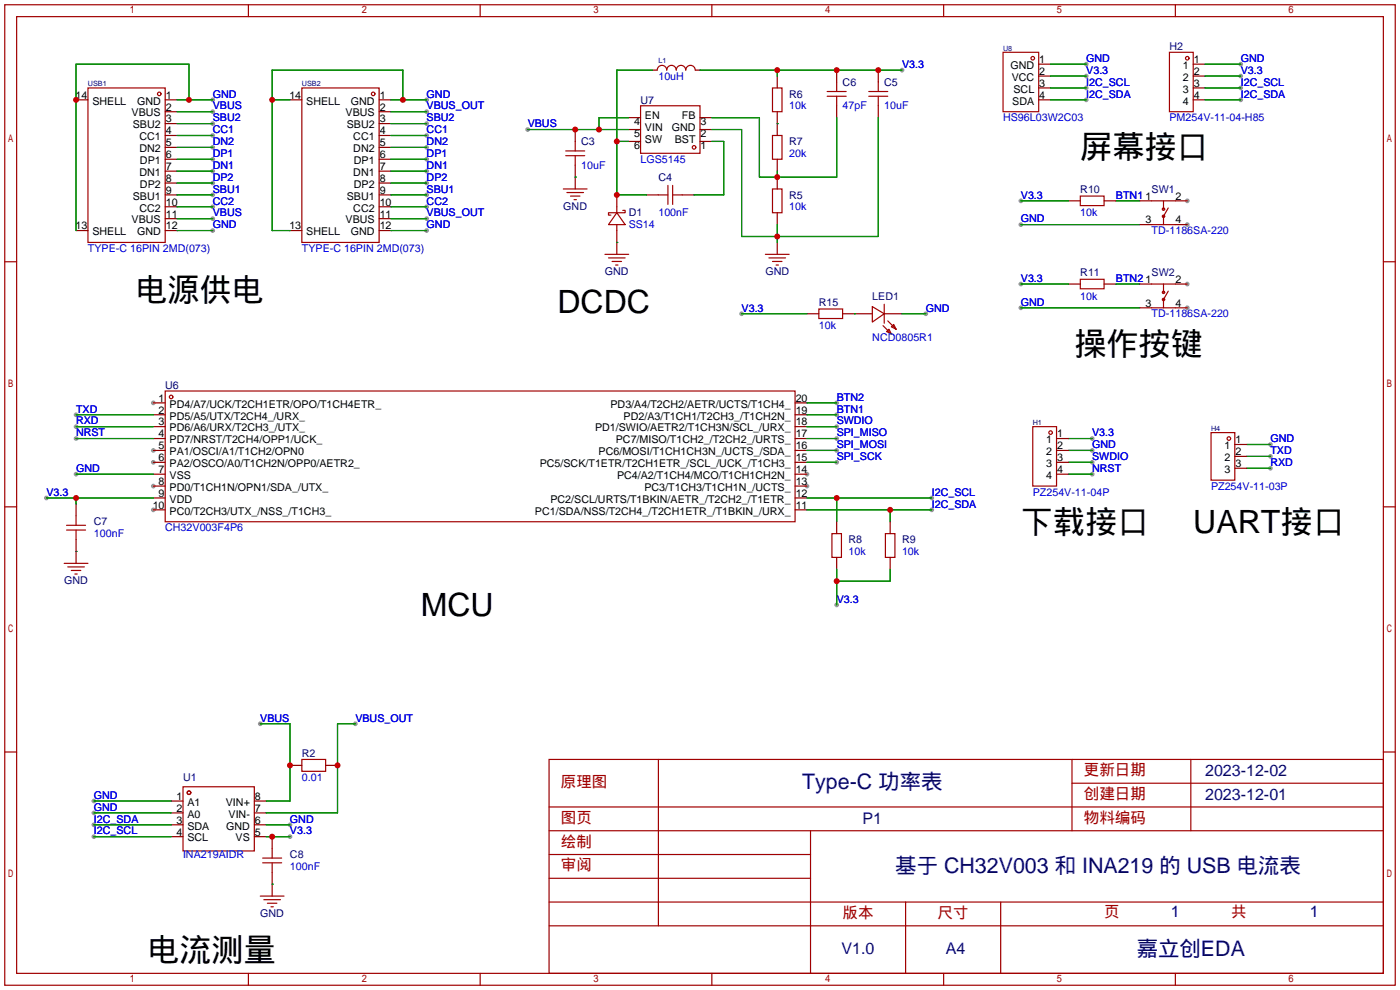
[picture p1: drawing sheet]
<svg xmlns="http://www.w3.org/2000/svg" width="299mm" height="212mm" viewBox="0 0 299 212" stroke-linecap="round" stroke-linejoin="round" font-family="sans-serif">
<g fill="#999">
<circle cx="32.8" cy="86.1" r=".51"/>
<circle cx="32.8" cy="96.3" r=".51"/>
<circle cx="32.8" cy="98.8" r=".51"/>
<circle cx="32.8" cy="103.9" r=".51"/>
<circle cx="32.8" cy="109" r=".51"/>
<circle cx="172.5" cy="103.9" r=".51"/>
<circle cx="172.5" cy="101.3" r=".51"/>
<circle cx="253.7" cy="65.8" r=".51"/>
<circle cx="253.7" cy="60.7" r=".51"/>
<circle cx="253.7" cy="48" r=".51"/>
<circle cx="253.7" cy="42.9" r=".51"/>
<circle cx="20.1" cy="176.3" r=".51"/>
<circle cx="20.1" cy="178.8" r=".51"/>
<circle cx="62" cy="178.8" r=".51"/>
<circle cx="62" cy="176.3" r=".51"/>
<circle cx="55.6" cy="154.7" r=".51"/>
<circle cx="75.9" cy="154.7" r=".51"/>
<circle cx="20.1" cy="171.2" r=".51"/>
<circle cx="20.1" cy="173.7" r=".51"/>
<circle cx="233.4" cy="93.7" r=".51"/>
<circle cx="233.4" cy="96.3" r=".51"/>
<circle cx="233.4" cy="98.8" r=".51"/>
<circle cx="233.4" cy="101.3" r=".51"/>
<circle cx="199.1" cy="106.4" r=".51"/>
<circle cx="199.1" cy="109" r=".51"/>
<circle cx="16.3" cy="88.6" r=".51"/>
<circle cx="16.3" cy="91.2" r=".51"/>
<circle cx="16.3" cy="101.3" r=".51"/>
<circle cx="178.8" cy="96.3" r=".51"/>
<circle cx="178.8" cy="98.8" r=".51"/>
<circle cx="178.8" cy="93.7" r=".51"/>
<circle cx="16.3" cy="93.7" r=".51"/>
<circle cx="178.8" cy="91.2" r=".51"/>
<circle cx="192.8" cy="15" r=".51"/>
<circle cx="265.2" cy="13.7" r=".51"/>
<circle cx="265.2" cy="16.3" r=".51"/>
<circle cx="265.2" cy="18.8" r=".51"/>
<circle cx="265.2" cy="21.3" r=".51"/>
<circle cx="112.8" cy="27.7" r=".51"/>
<circle cx="232.2" cy="13.7" r=".51"/>
<circle cx="232.2" cy="16.3" r=".51"/>
<circle cx="232.2" cy="18.8" r=".51"/>
<circle cx="232.2" cy="21.3" r=".51"/>
<circle cx="178.8" cy="129.3" r=".51"/>
<circle cx="218.2" cy="42.9" r=".51"/>
<circle cx="218.2" cy="60.7" r=".51"/>
<circle cx="218.2" cy="48" r=".51"/>
<circle cx="9.9" cy="106.4" r=".51"/>
<circle cx="178.8" cy="88.6" r=".51"/>
<circle cx="178.8" cy="86.1" r=".51"/>
<circle cx="271.5" cy="95" r=".51"/>
<circle cx="271.5" cy="97.5" r=".51"/>
<circle cx="271.5" cy="100.1" r=".51"/>
<circle cx="158.5" cy="67.1" r=".51"/>
<circle cx="197.9" cy="67.1" r=".51"/>
<circle cx="91.2" cy="21.3" r=".51"/>
<circle cx="91.2" cy="23.9" r=".51"/>
<circle cx="91.2" cy="26.4" r=".51"/>
<circle cx="91.2" cy="29" r=".51"/>
<circle cx="91.2" cy="31.5" r=".51"/>
<circle cx="91.2" cy="34" r=".51"/>
<circle cx="91.2" cy="36.6" r=".51"/>
<circle cx="91.2" cy="39.1" r=".51"/>
<circle cx="91.2" cy="41.7" r=".51"/>
<circle cx="91.2" cy="44.2" r=".51"/>
<circle cx="91.2" cy="46.7" r=".51"/>
<circle cx="91.2" cy="49.3" r=".51"/>
<circle cx="45.5" cy="21.3" r=".51"/>
<circle cx="45.5" cy="23.9" r=".51"/>
<circle cx="45.5" cy="26.4" r=".51"/>
<circle cx="45.5" cy="29" r=".51"/>
<circle cx="45.5" cy="31.5" r=".51"/>
<circle cx="45.5" cy="34" r=".51"/>
<circle cx="45.5" cy="36.6" r=".51"/>
<circle cx="45.5" cy="39.1" r=".51"/>
<circle cx="45.5" cy="41.7" r=".51"/>
<circle cx="45.5" cy="44.2" r=".51"/>
<circle cx="45.5" cy="46.7" r=".51"/>
<circle cx="45.5" cy="49.3" r=".51"/>
<circle cx="218.2" cy="65.8" r=".51"/>
</g>
<g fill="none" stroke="#a10000" stroke-width=".25">
<path d="M1 1h297.2v209.6h-297.2zM3.6 3.6h292.1v204.4h-292.1zM18.8 18.8h16.5v33h-16.5zM53.1 1v2.6M64.5 18.8h16.5v33h-16.5zM102.6 1v2.6M140.5 15a1.02 1.02 0 0 1 1-1 1.02 1.02 0 0 1 1 1M142.5 15a1.02 1.02 0 0 1 1-1 1.02 1.02 0 0 1 1 1M144.5 15a1.02 1.02 0 0 1 1-1 1.02 1.02 0 0 1 1.1 1M146.6 15a1.02 1.02 0 0 1 1-1 1.02 1.02 0 0 1 1 1M152.1 1v2.6M165.1 18.8h2v5.1h-2z"/>
<path d="M176.8 19.6h4M178.8 17.5v2.1M185.7 19.6h4M187.7 17.5v2.1M201.7 1v2.6M214.4 11.2h7.6v12.7h-7.6zM249.9 11.2h5.1v12.7h-5.1zM251.2 1v2.6M120.9 33.3h4.1M120.9 32.3h4.1M122.9 30.2v2.1M122.9 33.3v2"/>
<path d="M136.9 22.6h12.7v10.2h-12.7zM142.7 39.6v4.1M143.8 39.6v4.1M165.1 29h2v5h-2zM176.8 20.6h4M178.8 20.6v2M185.7 20.6h4M187.7 20.6v2M1 55.9h2.6M120.4 40.4h5.1M121.2 41.1h3.5M121.9 41.9h2.1"/>
<path d="M122.7 42.7h.5M129.3 54.4h5.1M130 55.1h3.6M130.8 55.9h2M131.6 56.6h.5M131.8 45.5l1.8 2.5h-3.6zM131.8 44.2v1.3M131.8 48v1.3M133.1 45h.5v.5h-3.6v.5h.6M140.7 41.7h2M143.8 41.7h2M163.6 54.4h5.1"/>
<path d="M164.3 55.1h3.6M165.1 40.4h2v5.1h-2zM165.1 55.9h2M165.9 56.6h.5M230.9 41.9h5.1v2h-5.1zM230.9 59.7h5.1v2h-5.1zM246.1 48h5.1M246.1 42.9h5.1M248.7 42.9v1.8M249.7 44.4l-1 1.8v1.8M295.7 55.9h2.5M175 66h5.1v2.1h-5.1z"/>
<path d="M186.4 65.5l2.6 1.6-2.6 1.7zM188.7 69.6l1.8 1.8M189 65v4.1M189.5 70.9l.5-.5 .5 1zM189.7 68.6l1.8 1.8M190.5 69.8l.5-.5 .5 1.1zM246.1 65.8h5.1M246.1 60.7h5.1M248.7 60.7v1.8M249.7 62.2l-1 1.8v1.8M35.3 83.6h134.6v27.9h-134.6zM220.7 91.2h5.1v12.7h-5.1z"/>
<path d="M258.8 92.5h5.1v10.1h-5.1zM1 108.3h2.6M14.2 113.3h4.1M14.2 112.3h4.1M16.3 110.2v2.1M16.3 113.3v2M177.8 114h2v5.1h-2zM189.2 114h2.1v5.1h-2.1zM295.7 108.3h2.5M13.7 120.4h5.1M14.5 121.2h3.5M15.2 121.9h2.1"/>
<path d="M16 122.7h.5M1 160.7h2.6M39.1 168.1h15.3v13.8h-15.3zM64.5 162.3h5.1v2.5h-5.1zM117.3 162.3h178.4v45.7h-178.4zM117.3 177.5h178.4M117.3 172.5h178.4M140.7 162.3v35.6M173.2 177.5v30.5M229.1 162.3v15.2M229.1 167.4h66.6M254.5 162.3v15.2"/>
<path d="M295.7 160.7h2.5M55.6 191.5h5.1M56.1 184.4h4.1M56.1 183.4h4.1M56.4 192.3h3.5M57.1 193h2.1M57.9 193.8h.5M58.2 181.4v2M58.2 184.4v2M117.3 182.6h55.9M117.3 197.9h178.4M117.3 192.8h178.4"/>
<path d="M117.3 187.7h55.9M193.5 192.8v15.2M213.9 192.8v15.2M53.1 208v2.6M102.6 208v2.6M152.1 208v2.6M201.7 208v2.6M251.2 208v2.6"/>
<circle cx="220.7" cy="12.4" r=".38"/>
<circle cx="253.7" cy="12.4" r=".38"/>
<circle cx="34" cy="20.1" r=".38"/>
<circle cx="79.8" cy="20.1" r=".38"/>
<circle cx="148.3" cy="31.5" r=".38"/>
<circle cx="248.7" cy="46.2" r=".25"/>
<circle cx="248.7" cy="44.7" r=".25"/>
<circle cx="248.7" cy="64" r=".25"/>
<circle cx="248.7" cy="62.5" r=".25"/>
<circle cx="36.6" cy="84.8" r=".38"/>
<circle cx="224.5" cy="92.5" r=".38"/>
<circle cx="262.6" cy="93.7" r=".38"/>
<circle cx="40.4" cy="169.4" r=".38"/>
</g>
<g fill="none" stroke="#870000" stroke-width=".25">
<path d="M139.4 15h1.1M148.6 15h1M166.1 16.3v2.5M178.8 15v2.5M187.7 15v2.5M222 13.7h2.5M222 16.3h2.5M222 18.8h2.5M255 13.7h2.6M255 16.3h2.6M255 18.8h2.6M16.3 21.3h2.5"/>
<path d="M35.3 21.3h2.5M35.3 23.9h2.5M35.3 26.4h2.5M35.3 29h2.5M35.3 31.5h2.5M35.3 34h2.5M35.3 36.6h2.5M35.3 39.1h2.5M62 21.3h2.5M81 21.3h2.6M81 23.9h2.6M81 26.4h2.6"/>
<path d="M81 29h2.6M81 31.5h2.6M81 34h2.6M81 36.6h2.6M81 39.1h2.6M122.9 27.7v2.5M122.9 35.3v5.1M134.4 30.2h2.5M134.4 27.7h2.5M134.4 25.1h2.5M149.6 30.2h2.5M149.6 27.7h2.5"/>
<path d="M149.6 25.1h2.5M166.1 23.9v5.1M166.1 34v2.6M166.1 37.8v2.6M178.8 22.6v2.5M187.7 22.6v2.5M222 21.3h2.5M255 21.3h2.6M16.3 49.3h2.5M35.3 41.7h2.5M35.3 44.2h2.5M35.3 46.7h2.5"/>
<path d="M35.3 49.3h2.5M62 49.3h2.5M81 41.7h2.6M81 44.2h2.6M81 46.7h2.6M81 49.3h2.6M131.8 41.7v2.5M131.8 49.3v5.1M138.2 41.7h2.5M145.8 41.7h2.5M166.1 45.5v2.5M166.1 51.8v2.6"/>
<path d="M228.3 42.9h2.6M236 42.9h2.5M243.6 42.9h2.5M243.6 48h2.5M251.2 42.9h2.5M251.2 48h2.5M172.5 67.1h2.5M180.1 67.1h6.3M189 67.1h3.8M228.3 60.7h2.6M236 60.7h2.5M243.6 60.7h2.5"/>
<path d="M243.6 65.8h2.5M251.2 60.7h2.5M251.2 65.8h2.5M32.8 86.1h2.5M32.8 88.6h2.5M32.8 91.2h2.5M32.8 93.7h2.5M32.8 96.3h2.5M32.8 98.8h2.5M169.9 86.1h2.6M169.9 88.6h2.6M169.9 91.2h2.6"/>
<path d="M169.9 93.7h2.6M169.9 96.3h2.6M169.9 98.8h2.6M225.8 93.7h2.5M225.8 96.3h2.5M225.8 98.8h2.5M263.9 95h2.5M263.9 97.5h2.5M16.3 107.7v2.5M16.3 115.3v5.1M32.8 101.3h2.5M32.8 103.9h2.5"/>
<path d="M32.8 106.4h2.5M32.8 109h2.5M169.9 101.3h2.6M169.9 103.9h2.6M169.9 106.4h2.6M169.9 109h2.6M178.8 111.5v2.5M178.8 119.1v2.6M190.2 111.5v2.5M190.2 119.1v2.6M225.8 101.3h2.5M263.9 100.1h2.5"/>
<path d="M36.6 171.2h2.5M36.6 173.7h2.5M36.6 176.3h2.5M36.6 178.8h2.5M54.4 171.2h2.5M54.4 173.7h2.5M54.4 176.3h2.5M54.4 178.8h2.5M58.2 178.8v2.6M62 163.6h2.5M69.6 163.6h2.5M58.2 186.4v5.1"/>
</g>
<g fill="none" stroke="#008700" stroke-width=".25">
<path d="M139.4 15h-7.6v26.7h6.4M149.6 15h43.2M166.1 15v1.3M224.5 13.7h7.7M224.5 16.3h7.7M224.5 18.8h7.7M257.6 13.7h7.6M257.6 16.3h7.6M257.6 18.8h7.6M37.8 21.3h7.7M37.8 23.9h7.7M37.8 26.4h7.7"/>
<path d="M37.8 29h7.7M37.8 31.5h7.7M37.8 34h7.7M37.8 36.6h7.7M37.8 39.1h7.7M40.4 21.3v-7.6h-24.1v35.6M58.2 21.3h3.8M83.6 21.3h7.6M83.6 23.9h7.6M83.6 26.4h7.6M83.6 29h7.6M83.6 31.5h7.6"/>
<path d="M83.6 34h7.6M83.6 36.6h7.6M83.6 39.1h7.6M86.1 21.3v-6.3h-27.9v34.3h3.8M112.8 27.7h21.6M122.9 37.8h.1M131.8 30.2h2.6M134.4 25.1h-6.4v2.6M152.1 25.1h10.2v12.7h16.5v-12.7M152.1 30.2h2.6v11.5h-6.4M166.1 26.4h.1M166.1 36.6v1.2"/>
<path d="M187.7 25.1v25.4h-29.2v-22.8h-6.4M224.5 21.3h7.7M257.6 21.3h7.6M37.8 41.7h7.7M37.8 49.3h7.7M37.8 44.2h7.7M37.8 46.7h7.7M83.6 41.7h7.6M83.6 49.3h7.6M83.6 44.2h7.6M83.6 46.7h7.6M131.8 51.8h.1"/>
<path d="M166.1 48v3.8M218.2 42.9h10.1M218.2 48h25.4M238.5 42.9h5.1M158.5 67.1h14M182.6 67.1h.1M192.8 67.1h5.1M218.2 60.7h10.1M218.2 65.8h25.4M238.5 60.7h5.1M16.3 93.7h16.5M16.3 88.6h16.5"/>
<path d="M16.3 91.2h16.5M172.5 93.7h6.3M172.5 96.3h6.3M172.5 98.8h6.3M172.5 88.6h6.3M172.5 91.2h6.3M172.5 86.1h6.3M228.3 93.7h5.1M228.3 96.3h5.1M228.3 98.8h5.1M266.4 95h5.1M266.4 97.5h5.1"/>
<path d="M9.9 106.4h22.9M16.3 117.9h.1M16.3 101.3h16.5M16.3 106.4v1.3M172.5 106.4h26.6M172.5 109h26.6M178.8 106.4v5.1M190.2 109v2.5M228.3 101.3h5.1M266.4 100.1h5.1M178.8 121.7v7.6M190.2 121.7v2.5h-11.4"/>
<path d="M55.6 154.7h6.4v16.5h-5.1M75.9 154.7h-3.8v19h-15.2M20.1 176.3h16.5M20.1 178.8h16.5M20.1 171.2h16.5M20.1 173.7h16.5M56.9 176.3h5.1M56.9 178.8h5.1M58.2 189h.1"/>
</g>
<g fill="#c00">
<circle cx="58.2" cy="178.8" r=".63"/>
<circle cx="62" cy="163.6" r=".63"/>
<circle cx="72.1" cy="163.6" r=".63"/>
<circle cx="178.8" cy="106.4" r=".63"/>
<circle cx="190.2" cy="109" r=".63"/>
<circle cx="131.8" cy="30.2" r=".63"/>
<circle cx="131.8" cy="41.7" r=".63"/>
<circle cx="187.7" cy="15" r=".63"/>
<circle cx="166.1" cy="15" r=".63"/>
<circle cx="178.8" cy="15" r=".63"/>
<circle cx="166.1" cy="37.8" r=".63"/>
<circle cx="166.1" cy="50.5" r=".63"/>
<circle cx="122.9" cy="27.7" r=".63"/>
<circle cx="128" cy="27.7" r=".63"/>
<circle cx="178.8" cy="124.2" r=".63"/>
<circle cx="16.3" cy="106.4" r=".63"/>
<circle cx="86.1" cy="21.3" r=".63"/>
<circle cx="58.2" cy="21.3" r=".63"/>
<circle cx="40.4" cy="21.3" r=".63"/>
<circle cx="16.3" cy="21.3" r=".63"/>
</g>
<g font-size="6.9">
<text x="230.9" y="33.9">屏幕接口</text>
<text x="29" y="64.3">电源供电</text>
<text x="119.1" y="66.9">DCDC</text>
<text x="229.6" y="75.8">操作按键</text>
<text x="218.2" y="113.9">下载接口</text>
<text x="255" y="113.9">UART接口</text>
<text x="89.9" y="131.7">MCU</text>
<text x="31.5" y="205.3">电流测量</text>
</g>
<g font-size="4.6" fill="#000080">
<text x="171.4" y="168.7">Type-C 功率表</text>
<text x="191.4" y="186.5">基于 CH32V003 和 INA219 的 USB 电流表</text>
<text x="242.9" y="204.3">嘉立创EDA</text>
</g>
<g font-size="3.4" fill="#000080">
<text x="257.6" y="165.8">2023-12-02</text>
<text x="257.6" y="170.9">2023-12-01</text>
<text x="184.3" y="176">P1</text>
<text x="250.3" y="196.1">1</text>
<text x="280" y="196.1">1</text>
<text x="179.9" y="203.9">V1.0</text>
<text x="202.1" y="203.9">A4</text>
</g>
<g font-size="3.3" fill="#a00000">
<text x="231.6" y="165.7">更新日期</text>
<text x="119.9" y="168.2">原理图</text>
<text x="231.6" y="170.8">创建日期</text>
<text x="119.9" y="175.8">图页</text>
<text x="231.6" y="175.8">物料编码</text>
<text x="119.9" y="186">审阅</text>
<text x="119.9" y="180.9">绘制</text>
<text x="180.1" y="196.2">版本</text>
<text x="200.4" y="196.2">尺寸</text>
<text x="236" y="195.9">页</text>
<text x="263.1" y="195.9">共</text>
</g>
<g font-size="2.3" fill="#000080">
<text x="249.9" y="10.7">H2</text>
<text x="136.9" y="22.1">U7</text>
<text x="168.7" y="20.9">R6</text>
<text x="180.1" y="18.3">C6</text>
<text x="189" y="18.3">C5</text>
<text x="124.2" y="31">C3</text>
<text x="168.7" y="31">R7</text>
<text x="140.7" y="38.6">C4</text>
<text x="230.9" y="41.2">R10</text>
<text x="246.1" y="41.2">SW1</text>
<text x="120.4" y="44.9">GND</text>
<text x="134.4" y="46.3">D1</text>
<text x="168.7" y="42.4">R5</text>
<text x="129.3" y="58.8">GND</text>
<text x="163.6" y="58.8">GND</text>
<text x="230.9" y="59">R11</text>
<text x="246.1" y="59">SW2</text>
<text x="175" y="65.3">R15</text>
<text x="186.4" y="64">LED1</text>
<text x="35.3" y="83.1">U6</text>
<text x="20.1" y="112.3">C7</text>
<text x="181.4" y="116.1">R8</text>
<text x="192.8" y="116.1">R9</text>
<text x="13.7" y="124.9">GND</text>
<text x="64.5" y="161.8">R2</text>
<text x="39.1" y="166.9">U1</text>
<text x="62" y="183.4">C8</text>
<text x="55.6" y="196">GND</text>
</g>
<g font-size="2.3" fill="#00f">
<text x="140.7" y="17">10uH</text>
<text x="192.8" y="14.5">V3.3</text>
<text x="232.2" y="13.2">GND</text>
<text x="232.2" y="15.8">V3.3</text>
<text x="265.2" y="13.2">GND</text>
<text x="265.2" y="15.8">V3.3</text>
<text x="45.5" y="20.9">GND</text>
<text x="45.5" y="23.4">VBUS</text>
<text x="91.2" y="20.9">GND</text>
<text x="91.2" y="23.4">VBUS_OUT</text>
<text x="168.7" y="23.4">10k</text>
<text x="180.1" y="23.4">47pF</text>
<text x="189" y="23.4">10uF</text>
<text x="232.2" y="18.3">I2C_SCL</text>
<text x="232.2" y="20.9">I2C_SDA</text>
<text x="265.2" y="18.3">I2C_SCL</text>
<text x="265.2" y="20.9">I2C_SDA</text>
<text x="45.5" y="25.9">SBU2</text>
<text x="45.5" y="28.5">CC1</text>
<text x="91.2" y="25.9">SBU2</text>
<text x="91.2" y="28.5">CC1</text>
<text x="112.8" y="27.2">VBUS</text>
<text x="214.4" y="25.9">HS96L03W2C03</text>
<text x="249.9" y="25.9">PM254V-11-04-H85</text>
<text x="45.5" y="31">DN2</text>
<text x="45.5" y="33.6">DP1</text>
<text x="91.2" y="31">DN2</text>
<text x="91.2" y="33.6">DP1</text>
<text x="136.9" y="34.8">LGS5145</text>
<text x="168.7" y="33.6">20k</text>
<text x="45.5" y="36.1">DN1</text>
<text x="45.5" y="38.6">DP2</text>
<text x="45.5" y="41.2">SBU1</text>
<text x="91.2" y="36.1">DN1</text>
<text x="91.2" y="38.6">DP2</text>
<text x="91.2" y="41.2">SBU1</text>
<text x="124.2" y="36.1">10uF</text>
<text x="45.5" y="43.7">CC2</text>
<text x="45.5" y="46.3">VBUS</text>
<text x="91.2" y="43.7">CC2</text>
<text x="91.2" y="46.3">VBUS_OUT</text>
<text x="140.7" y="46.3">100nF</text>
<text x="168.7" y="45">10k</text>
<text x="218.2" y="42.4">V3.3</text>
<text x="218.2" y="47.5">GND</text>
<text x="230.9" y="46.3">10k</text>
<text x="238.5" y="42.4">BTN1</text>
<text x="18.8" y="53.9">TYPE-C 16PIN 2MD(073)</text>
<text x="45.5" y="48.8">GND</text>
<text x="64.5" y="53.9">TYPE-C 16PIN 2MD(073)</text>
<text x="91.2" y="48.8">GND</text>
<text x="134.4" y="48.8">SS14</text>
<text x="246.1" y="50.1">TD-1186SA-220</text>
<text x="218.2" y="60.2">V3.3</text>
<text x="218.2" y="65.3">GND</text>
<text x="230.9" y="64">10k</text>
<text x="238.5" y="60.2">BTN2</text>
<text x="158.5" y="66.6">V3.3</text>
<text x="175" y="70.4">10k</text>
<text x="197.9" y="66.6">GND</text>
<text x="246.1" y="67.8">TD-1186SA-220</text>
<text x="186.4" y="72.9">NCD0805R1</text>
<text x="16.3" y="88.2">TXD</text>
<text x="178.8" y="88.2">BTN1</text>
<text x="178.8" y="85.6">BTN2</text>
<text x="16.3" y="90.7">RXD</text>
<text x="16.3" y="93.2">NRST</text>
<text x="178.8" y="95.8">SPI_MOSI</text>
<text x="178.8" y="93.2">SPI_MISO</text>
<text x="178.8" y="90.7">SWDIO</text>
<text x="233.4" y="93.2">V3.3</text>
<text x="233.4" y="95.8">GND</text>
<text x="271.5" y="94.5">GND</text>
<text x="16.3" y="100.9">GND</text>
<text x="178.8" y="98.3">SPI_SCK</text>
<text x="233.4" y="98.3">SWDIO</text>
<text x="233.4" y="100.9">NRST</text>
<text x="271.5" y="97.1">TXD</text>
<text x="271.5" y="99.6">RXD</text>
<text x="9.9" y="105.9">V3.3</text>
<text x="199.1" y="105.9">I2C_SCL</text>
<text x="220.7" y="105.9">PZ254V-11-04P</text>
<text x="258.8" y="104.7">PZ254V-11-03P</text>
<text x="35.3" y="113.6">CH32V003F4P6</text>
<text x="199.1" y="108.5">I2C_SDA</text>
<text x="20.1" y="114.8">100nF</text>
<text x="181.4" y="118.6">10k</text>
<text x="192.8" y="118.6">10k</text>
<text x="178.8" y="128.8">V3.3</text>
<text x="55.6" y="154.2">VBUS</text>
<text x="75.9" y="154.2">VBUS_OUT</text>
<text x="64.5" y="166.9">0.01</text>
<text x="20.1" y="170.7">GND</text>
<text x="20.1" y="173.3">GND</text>
<text x="20.1" y="175.8">I2C_SDA</text>
<text x="20.1" y="178.3">I2C_SCL</text>
<text x="62" y="178.3">V3.3</text>
<text x="62" y="175.8">GND</text>
<text x="39.1" y="183.4">INA219AIDR</text>
<text x="62" y="186">100nF</text>
</g>
<g font-size="2.3">
<text x="216" y="14.7">GND</text>
<text x="216.2" y="17.3">VCC</text>
<text x="222.1" y="13.5">1</text>
<text x="222.1" y="16">2</text>
<text x="252.8" y="14.7">1</text>
<text x="252.8" y="17.3">2</text>
<text x="255.1" y="13.5">1</text>
<text x="255.1" y="16">2</text>
<text x="16.1" y="21.1">14</text>
<text x="19.7" y="22.4">SHELL</text>
<text x="29.3" y="22.4">GND</text>
<text x="35.4" y="21.1">1</text>
<text x="35.4" y="23.6">2</text>
<text x="61.8" y="21.1">14</text>
<text x="65.5" y="22.4">SHELL</text>
<text x="75" y="22.4">GND</text>
<text x="81.2" y="21.1">1</text>
<text x="81.2" y="23.6">2</text>
<text x="216.4" y="22.4">SDA</text>
<text x="216.6" y="19.8">SCL</text>
<text x="222.1" y="18.5">3</text>
<text x="222.1" y="21.1">4</text>
<text x="252.8" y="19.8">3</text>
<text x="252.8" y="22.4">4</text>
<text x="255.1" y="18.5">3</text>
<text x="255.1" y="21.1">4</text>
<text x="28.1" y="24.9">VBUS</text>
<text x="28.4" y="27.4">SBU2</text>
<text x="29.8" y="30">CC1</text>
<text x="35.4" y="26.2">3</text>
<text x="35.4" y="28.7">4</text>
<text x="73.9" y="24.9">VBUS</text>
<text x="74.1" y="27.4">SBU2</text>
<text x="75.5" y="30">CC1</text>
<text x="81.2" y="26.2">3</text>
<text x="81.2" y="28.7">4</text>
<text x="135.5" y="26.7">4</text>
<text x="135.5" y="29.3">5</text>
<text x="137.8" y="25.4">EN</text>
<text x="137.8" y="28">VIN</text>
<text x="143.6" y="28">GND</text>
<text x="145.7" y="25.4">FB</text>
<text x="149.7" y="29.3">2</text>
<text x="149.7" y="26.7">3</text>
<text x="29.8" y="32.5">DN2</text>
<text x="29.9" y="35.1">DP1</text>
<text x="35.4" y="31.2">5</text>
<text x="35.4" y="33.8">6</text>
<text x="75.5" y="32.5">DN2</text>
<text x="75.6" y="35.1">DP1</text>
<text x="81.2" y="31.2">5</text>
<text x="81.2" y="33.8">6</text>
<text x="135.5" y="31.8">6</text>
<text x="137.8" y="30.5">SW</text>
<text x="144.2" y="30.5">BST</text>
<text x="149.7" y="31.8">1</text>
<text x="29.8" y="37.6">DN1</text>
<text x="29.9" y="40.1">DP2</text>
<text x="35.4" y="36.3">7</text>
<text x="35.4" y="38.9">8</text>
<text x="35.4" y="41.4">9</text>
<text x="75.5" y="37.6">DN1</text>
<text x="75.6" y="40.1">DP2</text>
<text x="81.2" y="36.3">7</text>
<text x="81.2" y="38.9">8</text>
<text x="81.2" y="41.4">9</text>
<text x="28.1" y="47.8">VBUS</text>
<text x="28.4" y="42.7">SBU1</text>
<text x="29.8" y="45.2">CC2</text>
<text x="35.4" y="43.9">10</text>
<text x="35.4" y="46.5">11</text>
<text x="73.9" y="47.8">VBUS</text>
<text x="74.1" y="42.7">SBU1</text>
<text x="75.5" y="45.2">CC2</text>
<text x="81.2" y="43.9">10</text>
<text x="81.2" y="46.5">11</text>
<text x="244.9" y="47.8">3</text>
<text x="244.9" y="42.7">1</text>
<text x="251.2" y="47.8">4</text>
<text x="251.2" y="42.7">2</text>
<text x="16.1" y="49">13</text>
<text x="19.7" y="50.3">SHELL</text>
<text x="29.3" y="50.3">GND</text>
<text x="35.4" y="49">12</text>
<text x="61.8" y="49">13</text>
<text x="65.5" y="50.3">SHELL</text>
<text x="75" y="50.3">GND</text>
<text x="81.2" y="49">12</text>
<text x="244.9" y="65.5">3</text>
<text x="244.9" y="60.5">1</text>
<text x="251.2" y="65.5">4</text>
<text x="251.2" y="60.5">2</text>
<text x="33.9" y="85.9">1</text>
<text x="33.9" y="88.4">2</text>
<text x="36.2" y="87.1">PD4/A7/UCK/T2CH1ETR/OPO/T1CH4ETR_</text>
<text x="36.2" y="89.7">PD5/A5/UTX/T2CH4_/URX_</text>
<text x="130.5" y="87.1">PD3/A4/T2CH2/AETR/UCTS/T1CH4_</text>
<text x="133.3" y="89.7">PD2/A3/T1CH1/T2CH3_/T1CH2N_</text>
<text x="170.1" y="88.4">19</text>
<text x="170.1" y="85.9">20</text>
<text x="33.9" y="90.9">3</text>
<text x="33.9" y="93.5">4</text>
<text x="36.2" y="92.2">PD6/A6/URX/T2CH3_/UTX_</text>
<text x="36.2" y="94.7">PD7/NRST/T2CH4/OPP1/UCK_</text>
<text x="127.2" y="92.2">PD1/SWIO/AETR2/T1CH3N/SCL_/URX_</text>
<text x="131.6" y="94.7">PC7/MISO/T1CH2_/T2CH2_/URTS_</text>
<text x="170.1" y="93.5">17</text>
<text x="170.1" y="90.9">18</text>
<text x="223.6" y="94.7">1</text>
<text x="225.9" y="93.5">1</text>
<text x="264" y="94.7">1</text>
<text x="33.9" y="96">5</text>
<text x="33.9" y="98.6">6</text>
<text x="33.9" y="101.1">7</text>
<text x="36.2" y="97.3">PA1/OSCI/A1/T1CH2/OPN0</text>
<text x="36.2" y="99.8">PA2/OSCO/A0/T1CH2N/OPP0/AETR2_</text>
<text x="115.3" y="99.8">PC5/SCK/T1ETR/T2CH1ETR_/SCL_/UCK_/T1CH3_</text>
<text x="127.9" y="97.3">PC6/MOSI/T1CH1CH3N_/UCTS_/SDA_</text>
<text x="170.1" y="101.1">14</text>
<text x="170.1" y="98.6">15</text>
<text x="170.1" y="96">16</text>
<text x="223.6" y="97.3">2</text>
<text x="223.6" y="99.8">3</text>
<text x="225.9" y="96">2</text>
<text x="225.9" y="98.6">3</text>
<text x="225.9" y="101.1">4</text>
<text x="261.7" y="96">1</text>
<text x="261.7" y="98.6">2</text>
<text x="261.7" y="101.1">3</text>
<text x="264" y="97.3">2</text>
<text x="264" y="99.8">3</text>
<text x="33.9" y="103.6">8</text>
<text x="33.9" y="106.2">9</text>
<text x="36.2" y="102.4">VSS</text>
<text x="36.2" y="104.9">PD0/T1CH1N/OPN1/SDA_/UTX_</text>
<text x="36.2" y="107.4">VDD</text>
<text x="117.6" y="107.4">PC2/SCL/URTS/T1BKIN/AETR_/T2CH2_/T1ETR_</text>
<text x="131.9" y="102.4">PC4/A2/T1CH4/MCO/T1CH1CH2N_</text>
<text x="137.7" y="104.9">PC3/T1CH3/T1CH1N_/UCTS_</text>
<text x="170.1" y="106.2">12</text>
<text x="170.1" y="103.6">13</text>
<text x="223.6" y="102.4">4</text>
<text x="32.6" y="108.7">10</text>
<text x="36.2" y="110">PC0/T2CH3/UTX_/NSS_/T1CH3_</text>
<text x="114.3" y="110">PC1/SDA/NSS/T2CH4_/T2CH1ETR_/T1BKIN_/URX_</text>
<text x="170.1" y="108.7">11</text>
<text x="37.7" y="170.9">1</text>
<text x="37.7" y="173.5">2</text>
<text x="40.1" y="172.2">A1</text>
<text x="48.3" y="172.2">VIN+</text>
<text x="54.5" y="173.5">7</text>
<text x="54.5" y="170.9">8</text>
<text x="37.7" y="176">3</text>
<text x="37.7" y="178.6">4</text>
<text x="40.1" y="174.8">A0</text>
<text x="40.1" y="177.3">SDA</text>
<text x="40.1" y="179.8">SCL</text>
<text x="48.3" y="177.3">GND</text>
<text x="48.8" y="174.8">VIN-</text>
<text x="50.4" y="179.8">VS</text>
<text x="54.5" y="178.6">5</text>
<text x="54.5" y="176">6</text>
</g>
<g font-size="1.5" fill="#000080">
<text x="214.4" y="10.9">U8</text>
<text x="140.7" y="13.4">L1</text>
<text x="18.8" y="18.5">USB1</text>
<text x="64.5" y="18.5">USB2</text>
<text x="220.7" y="90.9">H1</text>
<text x="258.8" y="92.1">H4</text>
</g>
</svg>
